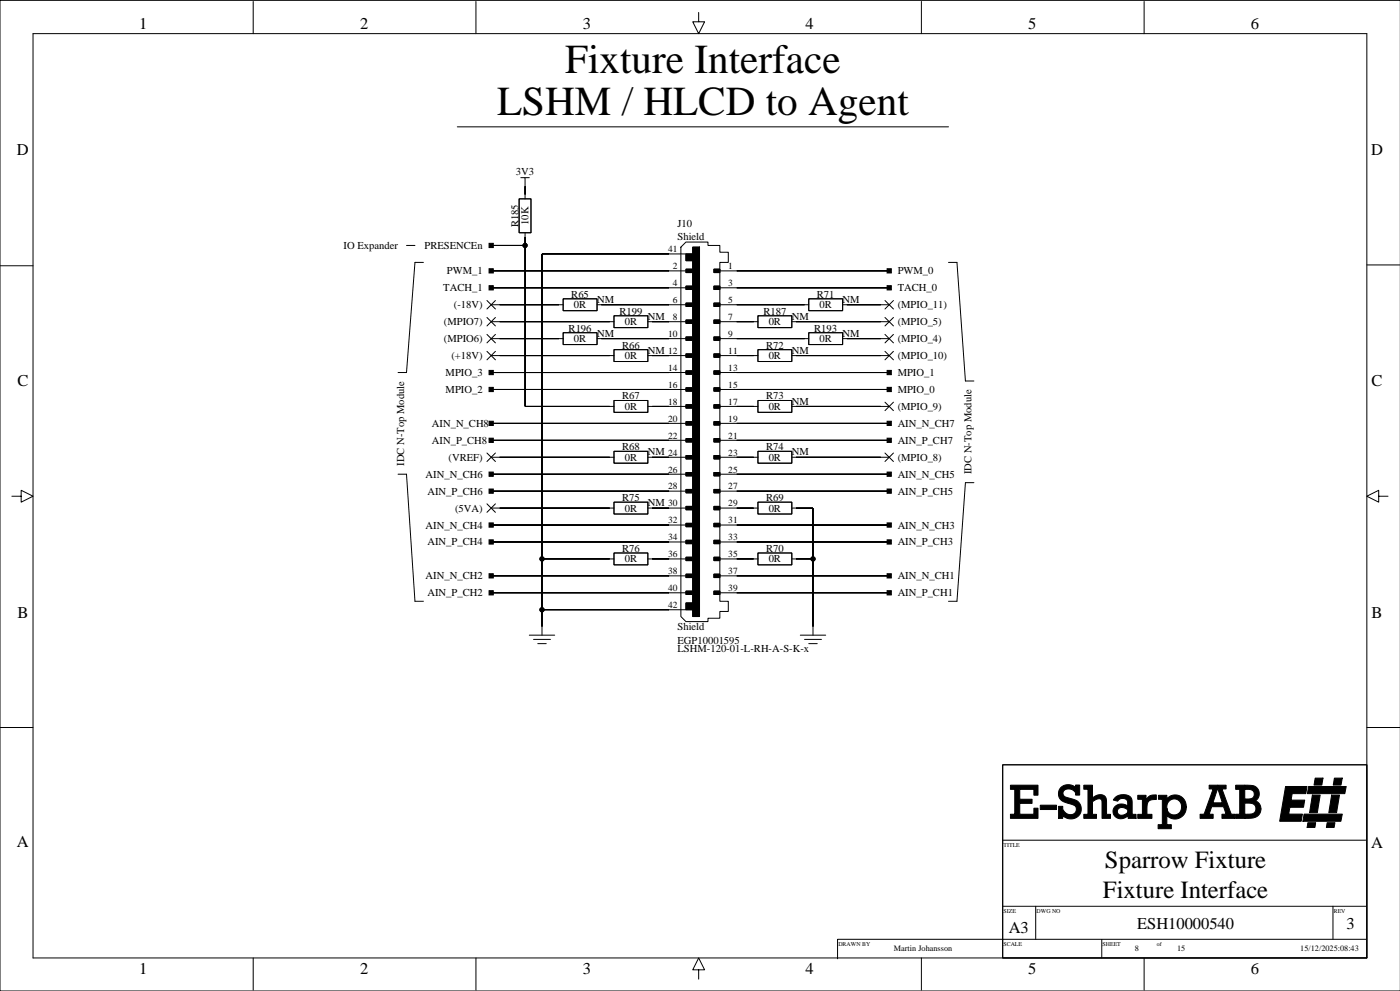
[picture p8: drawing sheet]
<svg xmlns="http://www.w3.org/2000/svg" width="420mm" height="297mm" viewBox="0 0 420 297" stroke-linecap="round" stroke-linejoin="round" font-family="sans-serif">
<g fill="none" stroke="#000" stroke-width=".3">
<path d="M9.9 10.1h400v277h-400zM75.9 .4v9.7M142.7 .4v9.7M209.5 3.7v2.8h1.8l-1.8 3.6-1.8-3.6h1.8M276.3 .4v9.7M343.1 .4v9.7M419.9 .1h-419.9v296.9h419.9M137.1 38h147.3M155.7 59.6h3.5v10.2h-3.5zM156.2 53.3h1.2v6.3M157.4 55.8h.1M157.4 53.3h1.3"/>
<path d="M0 79.7h9.9M121.9 73.6h2.5M127 78.6h-2.6l-2.5 33.1h-2.5M147.3 73.6h10.1M157.4 69.8v52h26.7M205.7 76.1h2v2h-2zM205.7 72.6h6.6v1h3.6v2h2.5v3h-2.5v101.6h2.5v3.1h-2.5v2h-3.6v1h-6.6l-1.5-1.5v-110.7zM205.7 76.1h-43.2v114.3M207.7 74.1h2.1v110.7h-2.1v-2h-2v-2.1h2zM284.4 78.6h2.6l2.5 35.6h2.5M409.9 79.4h9.9M146 95.2l2.6 2.5"/>
<path d="M146 90.1l2.6 2.5M147.3 81.2h58.4M147.3 86.3h58.4M147.3 91.3h21.6M147.3 96.4h36.8M148.6 95.2l-2.6 2.5M148.6 90.1l-2.6 2.5M168.9 89.6h10.1v3.5h-10.1zM168.9 99.7h10.1v3.6h-10.1zM179 91.3h26.7M184.1 94.6h10.2v3.6h-10.2zM194.3 96.4h11.4"/>
<path d="M205.7 80.7h1.8v1h-1.8zM205.7 85.8h1.8v1h-1.8zM205.7 90.8h1.8v1.1h-1.8zM205.7 95.9h1.8v1h-1.8zM214.1 80.7h1.8v1h-1.8zM214.1 85.8h1.8v1h-1.8zM214.1 90.8h1.8v1.1h-1.8zM214.1 95.9h1.8v1h-1.8zM215.9 81.2h50.7M215.9 86.3h50.7M215.9 91.3h26.6M215.9 96.4h11.4"/>
<path d="M227.3 94.6h10.1v3.6h-10.1zM237.4 96.4h29.2M242.5 89.6h10.2v3.5h-10.2zM242.5 99.7h10.2v3.6h-10.2zM252.7 91.3h13.9M265.4 95.2l2.5 2.5M265.4 90.1l2.5 2.5M267.9 95.2l-2.5 2.5M267.9 90.1l-2.5 2.5M146 105.3l2.6 2.6M146 100.2l2.6 2.6M147.3 101.5h21.6"/>
<path d="M147.3 106.6h36.8M147.3 111.7h58.4M147.3 116.7h58.4M148.6 105.3l-2.6 2.6M148.6 100.2l-2.6 2.6M179 101.5h26.7M184.1 104.8h10.2v3.6h-10.2zM194.3 106.6h11.4M205.7 101h1.8v1h-1.8zM205.7 106.1h1.8v1h-1.8zM205.7 111.2h1.8v1h-1.8zM205.7 116.2h1.8v1h-1.8z"/>
<path d="M214.1 101h1.8v1h-1.8zM214.1 106.1h1.8v1h-1.8zM214.1 111.2h1.8v1h-1.8zM214.1 116.2h1.8v1h-1.8zM215.9 101.5h26.6M215.9 106.6h11.4M215.9 111.7h50.7M215.9 116.7h50.7M227.3 104.8h10.1v3.6h-10.1zM237.4 106.6h29.2M252.7 101.5h13.9M265.4 100.2l2.5 2.6"/>
<path d="M265.4 105.3l2.5 2.6M267.9 100.2l-2.5 2.6M267.9 105.3l-2.5 2.6M146 135.8l2.6 2.5M147.3 126.9h58.4M147.3 132h58.4M147.3 137.1h36.8M148.6 135.8l-2.6 2.5M184.1 120h10.2v3.6h-10.2zM184.1 135.3h10.2v3.5h-10.2zM194.3 121.8h11.4M194.3 137.1h11.4"/>
<path d="M205.7 121.3h1.8v1h-1.8zM205.7 126.4h1.8v1h-1.8zM205.7 131.5h1.8v1h-1.8zM205.7 136.5h1.8v1.1h-1.8zM214.1 121.3h1.8v1h-1.8zM214.1 126.4h1.8v1h-1.8zM214.1 131.5h1.8v1h-1.8zM214.1 136.5h1.8v1.1h-1.8zM215.9 121.8h11.4M215.9 126.9h50.7M215.9 132h50.7M215.9 137.1h11.4"/>
<path d="M227.3 135.3h10.1v3.5h-10.1zM227.3 120h10.1v3.6h-10.1zM237.4 121.8h29.2M237.4 137.1h29.2M265.4 120.5l2.5 2.6M265.4 135.8l2.5 2.5M267.9 120.5l-2.5 2.6M267.9 135.8l-2.5 2.5M3.6 148.7h2.7v-1.7l3.6 1.7-3.6 1.8v-1.8M119.4 142.1h2.5l2.5 38.1h2.6M146 151l2.6 2.6M147.3 142.1h58.4"/>
<path d="M147.3 147.2h58.4M147.3 152.3h36.8M147.3 157.4h58.4M148.6 151l-2.6 2.6M184.1 150.5h10.2v3.6h-10.2zM194.3 152.3h11.4M205.7 141.6h1.8v1h-1.8zM205.7 146.7h1.8v1h-1.8zM205.7 151.8h1.8v1h-1.8zM205.7 156.9h1.8v1h-1.8zM214.1 141.6h1.8v1h-1.8zM214.1 146.7h1.8v1h-1.8z"/>
<path d="M214.1 151.8h1.8v1h-1.8zM214.1 156.9h1.8v1h-1.8zM215.9 142.1h50.7M215.9 147.2h50.7M215.9 152.3h11.4M215.9 157.4h50.7M227.3 150.5h10.1v3.6h-10.1zM237.4 152.3h6.4v38.1M292 144.7h-2.5l-2.5 35.5h-2.6M413.4 148.7v-1.7l-3.5 1.7 3.5 1.8v-1.8h2.8M147.3 162.4h58.4M147.3 172.6h58.4"/>
<path d="M147.3 177.7h58.4M162.5 167.5h21.6M184.1 165.8h10.2v3.5h-10.2zM194.3 167.5h11.4M205.7 161.9h1.8v1.1h-1.8zM205.7 167h1.8v1h-1.8zM205.7 172.1h1.8v1h-1.8zM205.7 177.2h1.8v1h-1.8zM214.1 161.9h1.8v1.1h-1.8zM214.1 167h1.8v1h-1.8zM214.1 172.1h1.8v1h-1.8zM214.1 177.2h1.8v1h-1.8z"/>
<path d="M215.9 162.4h50.7M215.9 167.5h11.4M215.9 172.6h50.7M215.9 177.7h50.7M227.3 165.8h10.1v3.5h-10.1zM237.4 167.5h6.4M158.7 190.4h7.6M160 191.7h5.1M161.3 192.9h2.5M162.5 182.8h43.2M240 190.4h7.6M241.2 191.7h5.1"/>
<path d="M242.5 192.9h2.6M0 218.1h9.9M409.9 218.1h9.9M300.7 229.2h109.2v57.9h-109.2zM300.7 251.8h108.9M300.7 271.6h108.9M310.6 271.6v9.9M399.7 271.6v9.9M75.9 287.1v9.7M142.7 287.1v9.7M209.5 290.7h1.8l-1.8-3.6-1.8 3.6h1.8v2.8M276.3 287.1v9.7"/>
<path d="M330.4 281.5v5.6M343.1 287.1v9.7M409.6 281.5h-158.5v5.9"/>
<circle cx="157.4" cy="73.6" r=".63"/>
<circle cx="162.5" cy="167.5" r=".63"/>
<circle cx="243.8" cy="167.5" r=".63"/>
<circle cx="162.5" cy="182.8" r=".63"/>
</g>
<g fill="#000" stroke="#000" stroke-width=".3">
<path d="M157.4 55.8v2.5z" fill-rule="evenodd"/>
<path d="M146.7 72.9h1.2v1.3h-1.2z" fill-rule="evenodd"/>
<path d="M157.4 71v2.6z" fill-rule="evenodd"/>
<path d="M147.3 73.6h10.1z" fill-rule="evenodd"/>
<path d="M157.4 73.6v48.2z" fill-rule="evenodd"/>
<path d="M162.5 76.1v91.4z" fill-rule="evenodd"/>
<path d="M162.5 76.1h38.1z" fill-rule="evenodd"/>
<path d="M205.7 76.1h2v2h-2z" fill-rule="evenodd"/>
<path d="M207.7 74.1h2.1v110.7h-2.1v-2h-2v-2.1h2z" fill-rule="evenodd"/>
<path d="M146.7 85.6h1.2v1.3h-1.2z" fill-rule="evenodd"/>
<path d="M146.7 80.6h1.2v1.2h-1.2z" fill-rule="evenodd"/>
<path d="M149.8 91.3h17.8z" fill-rule="evenodd"/>
<path d="M149.8 96.4h33z" fill-rule="evenodd"/>
<path d="M147.3 86.3h53.3z" fill-rule="evenodd"/>
<path d="M147.3 81.2h53.3z" fill-rule="evenodd"/>
<path d="M180.3 91.3h20.3z" fill-rule="evenodd"/>
<path d="M195.5 96.4h5.1z" fill-rule="evenodd"/>
<path d="M205.7 80.7h1.8v1h-1.8z" fill-rule="evenodd"/>
<path d="M205.7 85.8h1.8v1h-1.8z" fill-rule="evenodd"/>
<path d="M205.7 90.8h1.8v1.1h-1.8z" fill-rule="evenodd"/>
<path d="M205.7 95.9h1.8v1h-1.8z" fill-rule="evenodd"/>
<path d="M214.1 80.7h1.8v1h-1.8z" fill-rule="evenodd"/>
<path d="M214.1 85.8h1.8v1h-1.8z" fill-rule="evenodd"/>
<path d="M214.1 90.8h1.8v1.1h-1.8z" fill-rule="evenodd"/>
<path d="M214.1 95.9h1.8v1h-1.8z" fill-rule="evenodd"/>
<path d="M220.9 96.4h5.1z" fill-rule="evenodd"/>
<path d="M220.9 91.3h20.3z" fill-rule="evenodd"/>
<path d="M253.9 91.3h10.2z" fill-rule="evenodd"/>
<path d="M238.7 96.4h25.4z" fill-rule="evenodd"/>
<path d="M266 85.6h1.3v1.3h-1.3z" fill-rule="evenodd"/>
<path d="M266 80.6h1.3v1.2h-1.3z" fill-rule="evenodd"/>
<path d="M220.9 86.3h45.7z" fill-rule="evenodd"/>
<path d="M220.9 81.2h45.7z" fill-rule="evenodd"/>
<path d="M146.7 116.1h1.2v1.3h-1.2z" fill-rule="evenodd"/>
<path d="M146.7 111h1.2v1.3h-1.2z" fill-rule="evenodd"/>
<path d="M149.8 101.5h17.8z" fill-rule="evenodd"/>
<path d="M149.8 106.6h33z" fill-rule="evenodd"/>
<path d="M147.3 116.7h53.3z" fill-rule="evenodd"/>
<path d="M147.3 111.7h53.3z" fill-rule="evenodd"/>
<path d="M195.5 106.6h5.1z" fill-rule="evenodd"/>
<path d="M180.3 101.5h20.3z" fill-rule="evenodd"/>
<path d="M205.7 101h1.8v1h-1.8z" fill-rule="evenodd"/>
<path d="M205.7 106.1h1.8v1h-1.8z" fill-rule="evenodd"/>
<path d="M205.7 111.2h1.8v1h-1.8z" fill-rule="evenodd"/>
<path d="M205.7 116.2h1.8v1h-1.8z" fill-rule="evenodd"/>
<path d="M214.1 101h1.8v1h-1.8z" fill-rule="evenodd"/>
<path d="M214.1 106.1h1.8v1h-1.8z" fill-rule="evenodd"/>
<path d="M214.1 111.2h1.8v1h-1.8z" fill-rule="evenodd"/>
<path d="M214.1 116.2h1.8v1h-1.8z" fill-rule="evenodd"/>
<path d="M220.9 106.6h5.1z" fill-rule="evenodd"/>
<path d="M220.9 101.5h20.3z" fill-rule="evenodd"/>
<path d="M238.7 106.6h25.4z" fill-rule="evenodd"/>
<path d="M253.9 101.5h10.2z" fill-rule="evenodd"/>
<path d="M266 116.1h1.3v1.3h-1.3z" fill-rule="evenodd"/>
<path d="M266 111h1.3v1.3h-1.3z" fill-rule="evenodd"/>
<path d="M220.9 116.7h45.7z" fill-rule="evenodd"/>
<path d="M220.9 111.7h45.7z" fill-rule="evenodd"/>
<path d="M146.7 131.3h1.2v1.3h-1.2z" fill-rule="evenodd"/>
<path d="M146.7 126.3h1.2v1.2h-1.2z" fill-rule="evenodd"/>
<path d="M157.4 121.8h25.4z" fill-rule="evenodd"/>
<path d="M149.8 137.1h33z" fill-rule="evenodd"/>
<path d="M147.3 132h53.3z" fill-rule="evenodd"/>
<path d="M147.3 126.9h53.3z" fill-rule="evenodd"/>
<path d="M195.5 137.1h5.1z" fill-rule="evenodd"/>
<path d="M195.5 121.8h5.1z" fill-rule="evenodd"/>
<path d="M205.7 121.3h1.8v1h-1.8z" fill-rule="evenodd"/>
<path d="M205.7 126.4h1.8v1h-1.8z" fill-rule="evenodd"/>
<path d="M205.7 131.5h1.8v1h-1.8z" fill-rule="evenodd"/>
<path d="M205.7 136.5h1.8v1.1h-1.8z" fill-rule="evenodd"/>
<path d="M214.1 121.3h1.8v1h-1.8z" fill-rule="evenodd"/>
<path d="M214.1 126.4h1.8v1h-1.8z" fill-rule="evenodd"/>
<path d="M214.1 131.5h1.8v1h-1.8z" fill-rule="evenodd"/>
<path d="M214.1 136.5h1.8v1.1h-1.8z" fill-rule="evenodd"/>
<path d="M220.9 121.8h5.1z" fill-rule="evenodd"/>
<path d="M220.9 137.1h5.1z" fill-rule="evenodd"/>
<path d="M238.7 121.8h25.4z" fill-rule="evenodd"/>
<path d="M238.7 137.1h25.4z" fill-rule="evenodd"/>
<path d="M266 131.3h1.3v1.3h-1.3z" fill-rule="evenodd"/>
<path d="M266 126.3h1.3v1.2h-1.3z" fill-rule="evenodd"/>
<path d="M220.9 132h45.7z" fill-rule="evenodd"/>
<path d="M220.9 126.9h45.7z" fill-rule="evenodd"/>
<path d="M146.7 156.7h1.2v1.3h-1.2z" fill-rule="evenodd"/>
<path d="M146.7 146.6h1.2v1.2h-1.2z" fill-rule="evenodd"/>
<path d="M146.7 141.5h1.2v1.3h-1.2z" fill-rule="evenodd"/>
<path d="M149.8 152.3h33z" fill-rule="evenodd"/>
<path d="M147.3 157.4h53.3z" fill-rule="evenodd"/>
<path d="M147.3 147.2h53.3z" fill-rule="evenodd"/>
<path d="M147.3 142.1h53.3z" fill-rule="evenodd"/>
<path d="M195.5 152.3h5.1z" fill-rule="evenodd"/>
<path d="M205.7 141.6h1.8v1h-1.8z" fill-rule="evenodd"/>
<path d="M205.7 146.7h1.8v1h-1.8z" fill-rule="evenodd"/>
<path d="M205.7 151.8h1.8v1h-1.8z" fill-rule="evenodd"/>
<path d="M205.7 156.9h1.8v1h-1.8z" fill-rule="evenodd"/>
<path d="M214.1 141.6h1.8v1h-1.8z" fill-rule="evenodd"/>
<path d="M214.1 146.7h1.8v1h-1.8z" fill-rule="evenodd"/>
<path d="M214.1 151.8h1.8v1h-1.8z" fill-rule="evenodd"/>
<path d="M214.1 156.9h1.8v1h-1.8z" fill-rule="evenodd"/>
<path d="M220.9 152.3h5.1z" fill-rule="evenodd"/>
<path d="M238.7 152.3h5.1z" fill-rule="evenodd"/>
<path d="M243.8 152.3v15.2z" fill-rule="evenodd"/>
<path d="M266 156.7h1.3v1.3h-1.3z" fill-rule="evenodd"/>
<path d="M266 146.6h1.3v1.2h-1.3z" fill-rule="evenodd"/>
<path d="M266 141.5h1.3v1.3h-1.3z" fill-rule="evenodd"/>
<path d="M220.9 157.4h45.7z" fill-rule="evenodd"/>
<path d="M220.9 147.2h45.7z" fill-rule="evenodd"/>
<path d="M220.9 142.1h45.7z" fill-rule="evenodd"/>
<path d="M146.7 177.1h1.2v1.2h-1.2z" fill-rule="evenodd"/>
<path d="M146.7 172h1.2v1.2h-1.2z" fill-rule="evenodd"/>
<path d="M146.7 161.8h1.2v1.3h-1.2z" fill-rule="evenodd"/>
<path d="M162.5 167.5v15.3z" fill-rule="evenodd"/>
<path d="M162.5 167.5h20.3z" fill-rule="evenodd"/>
<path d="M147.3 177.7h53.3z" fill-rule="evenodd"/>
<path d="M147.3 172.6h53.3z" fill-rule="evenodd"/>
<path d="M147.3 162.4h53.3z" fill-rule="evenodd"/>
<path d="M195.5 167.5h5.1z" fill-rule="evenodd"/>
<path d="M205.7 161.9h1.8v1.1h-1.8z" fill-rule="evenodd"/>
<path d="M205.7 167h1.8v1h-1.8z" fill-rule="evenodd"/>
<path d="M205.7 172.1h1.8v1h-1.8z" fill-rule="evenodd"/>
<path d="M205.7 177.2h1.8v1h-1.8z" fill-rule="evenodd"/>
<path d="M214.1 161.9h1.8v1.1h-1.8z" fill-rule="evenodd"/>
<path d="M214.1 167h1.8v1h-1.8z" fill-rule="evenodd"/>
<path d="M214.1 172.1h1.8v1h-1.8z" fill-rule="evenodd"/>
<path d="M214.1 177.2h1.8v1h-1.8z" fill-rule="evenodd"/>
<path d="M220.9 167.5h5.1z" fill-rule="evenodd"/>
<path d="M238.7 167.5h5.1z" fill-rule="evenodd"/>
<path d="M243.8 167.5v20.3z" fill-rule="evenodd"/>
<path d="M266 177.1h1.3v1.2h-1.3z" fill-rule="evenodd"/>
<path d="M266 172h1.3v1.2h-1.3z" fill-rule="evenodd"/>
<path d="M266 161.8h1.3v1.3h-1.3z" fill-rule="evenodd"/>
<path d="M220.9 177.7h45.7z" fill-rule="evenodd"/>
<path d="M220.9 172.6h45.7z" fill-rule="evenodd"/>
<path d="M220.9 162.4h45.7z" fill-rule="evenodd"/>
<path d="M162.5 182.8v5z" fill-rule="evenodd"/>
<path d="M162.5 182.8h38.1z" fill-rule="evenodd"/>
<path d="M393.5 238.3h2.4l-.9 5.3h-2.3z" fill-rule="evenodd"/>
<path d="M394.4 233.2h2.3l-.3 2.1h-2.4z" fill-rule="evenodd"/>
<path d="M399.3 238.3h2.4l-.9 5.3h-2.3z" fill-rule="evenodd"/>
<path d="M392.4 235.7h11.3l-.4 2.2h-11.3z" fill-rule="evenodd"/>
<path d="M400.1 233.2h2.4l-.4 2.1h-2.3z" fill-rule="evenodd"/>
<path d="M303 235.4h8.3v3h-1.3v-1.8h-4.2v3h3.7v1.2h-3.7v3.3h4.2v-1.9h1.3v3.1h-8.3v-1.2h1.3v-7.5h-1.3z" fill-rule="evenodd"/>
<path d="M311.9 241.3h4.9v1.3h-4.9z" fill-rule="evenodd"/>
<path d="M318.1 236.1a3.4 3.4 0 0 1 4.4-.1v-.7h1.2v3h-1.2a1.9 1.9 0 0 0-2.1-1.8 1.37 1.37 0 0 0-1.7 1.3 1.37 1.37 0 0 0 1.6 1.4l1.1 .2a3.1 3.1 0 0 1 2.6 4.3 3.1 3.1 0 0 1-4.9 1.1l-.4-.3v.8h-1.3v-3.6h1.3a2.36 2.36 0 0 0 2.3 2.5 1.61 1.61 0 0 0 1.8-1.6 1.61 1.61 0 0 0-1.8-1.6l-1-.3a2.79 2.79 0 0 1-2.4-1.7 2.79 2.79 0 0 1 .5-2.9z" fill-rule="evenodd"/>
<path d="M325 235.4h2.6v3.8a2.57 2.57 0 0 1 3.9-.3l.3 1.2v4h1.2v1.2h-2.5l-.1-4.9-.2-.8a1.58 1.58 0 0 0-2.1 .4l-.5 .3v3.8h1.2v1.2h-3.8v-1.2h1.2v-7.5h-1.2z" fill-rule="evenodd"/>
<path d="M334.5 239a3.3 3.3 0 0 1 4.7 .2l.3 1.1v3.8h1.2v1.2h-2.4l-.1-2.6a1.8 1.8 0 0 0-3.1 .2 1.32 1.32 0 0 0 .6 1.4 1.32 1.32 0 0 0 1.5-.1l.9-.7v1.1a2.39 2.39 0 0 1-3.2 .6 2.39 2.39 0 0 1-.8-3.2 2.93 2.93 0 0 1 4.1-.4l-.1-1.4-.4-.5a1.85 1.85 0 0 0-2.6 .4l-1.3-.3z" fill-rule="evenodd"/>
<path d="M341.2 238.4h2.4v1.5l.5-.8 .7-.6 1.9-.2v1.3a2.04 2.04 0 0 0-2.7 1.6l-.1 2.9h1.5v1.2h-4.2v-1.2h1.4v-4.5h-1.4z" fill-rule="evenodd"/>
<path d="M347.4 238.4h2.5v1.1a3.4 3.4 0 0 1 4.4-.7 3.4 3.4 0 0 1 1.3 4.3 3.4 3.4 0 0 1-5.7 1.3v-2.1l.4 1a2.29 2.29 0 0 0 3.2 .3 2.29 2.29 0 0 0 .3-3.2 2.29 2.29 0 0 0-3.2-.3l-.6 .8-.1 .8v5.5h1.3v1.2h-3.9v-1.2h1.2v-7.6h-1.1z" fill-rule="evenodd"/>
<path d="M362.6 235.4h2.5v1.1l-1.4 4.1h2.8l-1.4-4.1v-1.1h2.6v1.1h-1.3l2.8 7.6h1.1v1.2h-3.9v-1.2h1.3l-.8-2.3h-3.6l-.7 2.3h1.2v1.2h-3.9v-1.2h1.2l2.7-7.6h-1.2z" fill-rule="evenodd"/>
<path d="M370.5 235.4h2.7v4.1h1a1.51 1.51 0 0 0 1.9-1.5 1.51 1.51 0 0 0-1.9-1.4h-.9v-1.2h.5a3 3 0 0 1 3.7 1.7 2.38 2.38 0 0 1-1.1 2.9 2.77 2.77 0 0 1 1.6 3.4 2.77 2.77 0 0 1-3.3 1.9h-1.4v-1.2l1.5-.1a1.68 1.68 0 0 0 1.8-1.8 1.68 1.68 0 0 0-2.2-1.5h-1.2v4.6h-2.7v-1.2h1.2v-7.5h-1.2z" fill-rule="evenodd"/>
<path d="M385.5 235.7h6.4l-.3 2.2h-4.1l-.4 1.9h4.1l-.3 2.2h-4.1l-.4 2h4.1l-.3 2.2h-6.5z" fill-rule="evenodd"/>
<path d="M391 244h11.5l-.4 2.2h-11.4z" fill-rule="evenodd"/>
<path d="M392.2 246.6h2.3l-.2 1.4h-2.3z" fill-rule="evenodd"/>
<path d="M398 246.6h2.3l-.2 1.4h-2.4z" fill-rule="evenodd"/>
<circle cx="157.4" cy="73.6" r=".63"/>
<circle cx="162.5" cy="167.5" r=".63"/>
<circle cx="243.8" cy="167.5" r=".63"/>
<circle cx="162.5" cy="182.8" r=".63"/>
</g>
<g font-size="12.3">
<text x="169.5" y="21.8">Fixture Interface</text>
<text x="149" y="34.5">LSHM / HLCD to Agent</text>
</g>
<g font-size="7.4">
<text x="331.3" y="260.2">Sparrow Fixture</text>
<text x="330.7" y="269">Fixture Interface</text>
</g>
<g font-size="4.9">
<text x="41.7" y="8.7">1</text>
<text x="108" y="8.7">2</text>
<text x="174.7" y="8.7">3</text>
<text x="241.5" y="8.7">4</text>
<text x="308.3" y="8.7">5</text>
<text x="375.1" y="8.7">6</text>
<text x="5.1" y="46.5">D</text>
<text x="411.1" y="46.5">D</text>
<text x="5.2" y="115.8">C</text>
<text x="411.3" y="115.8">C</text>
<text x="5.2" y="185.2">B</text>
<text x="411.3" y="185.2">B</text>
<text x="5.1" y="254">A</text>
<text x="411.1" y="254.2">A</text>
<text x="302.5" y="279.6">A3</text>
<text x="341" y="278.4">ESH10000540</text>
<text x="403.8" y="278.4">3</text>
<text x="41.7" y="291.8">1</text>
<text x="108" y="291.8">2</text>
<text x="174.7" y="291.8">3</text>
<text x="241.5" y="291.8">4</text>
<text x="308.3" y="291.8">5</text>
<text x="375.1" y="291.8">6</text>
</g>
<g font-size="3.2">
<text x="154.7" y="52.4">3V3</text>
<text x="155.5" y="68.1" transform="rotate(-90 155.5 68.1)">R185</text>
<text x="158.5" y="67.4" transform="rotate(-90 158.5 67.4)">10K</text>
<text x="203.2" y="67.9">J10</text>
<text x="103" y="74.6">IO Expander</text>
<text x="127.3" y="74.6">PRESENCEn</text>
<text x="203.2" y="72.1">Shield</text>
<text x="134" y="82.2">PWM_1</text>
<text x="269.2" y="82.2">PWM_0</text>
<text x="132.9" y="87.3">TACH_1</text>
<text x="171.3" y="89.3">R65</text>
<text x="244.9" y="89.3">R71</text>
<text x="269.2" y="87.3">TACH_0</text>
<text x="136.1" y="92.4">(-18V)</text>
<text x="172.1" y="92.4">0R</text>
<text x="179" y="90.8">NM</text>
<text x="185.7" y="94.3">R199</text>
<text x="194.3" y="95.9">NM</text>
<text x="228.9" y="94.3">R187</text>
<text x="237.4" y="95.9">NM</text>
<text x="245.7" y="92.4">0R</text>
<text x="252.7" y="90.8">NM</text>
<text x="269.2" y="92.4">(MPIO_11)</text>
<text x="133.1" y="97.5">(MPIO7)</text>
<text x="170.5" y="99.4">R196</text>
<text x="179" y="100.9">NM</text>
<text x="187.3" y="97.5">0R</text>
<text x="230.5" y="97.5">0R</text>
<text x="244.2" y="99.4">R193</text>
<text x="252.7" y="100.9">NM</text>
<text x="269.2" y="97.5">(MPIO_5)</text>
<text x="133.1" y="102.6">(MPIO6)</text>
<text x="135.4" y="107.6">(+18V)</text>
<text x="172.1" y="102.6">0R</text>
<text x="186.5" y="104.5">R66</text>
<text x="187.3" y="107.6">0R</text>
<text x="194.3" y="106">NM</text>
<text x="229.7" y="104.5">R72</text>
<text x="230.5" y="107.6">0R</text>
<text x="237.4" y="106">NM</text>
<text x="245.7" y="102.6">0R</text>
<text x="269.2" y="107.6">(MPIO_10)</text>
<text x="269.2" y="102.6">(MPIO_4)</text>
<text x="133.6" y="112.7">MPIO_3</text>
<text x="269.2" y="112.7">MPIO_1</text>
<text x="133.6" y="117.8">MPIO_2</text>
<text x="186.5" y="119.7">R67</text>
<text x="229.7" y="119.7">R73</text>
<text x="269.2" y="117.8">MPIO_0</text>
<text x="187.3" y="122.9">0R</text>
<text x="230.5" y="122.9">0R</text>
<text x="237.4" y="121.3">NM</text>
<text x="269.2" y="122.9">(MPIO_9)</text>
<text x="129.5" y="127.9">AIN_N_CH8</text>
<text x="269.2" y="127.9">AIN_N_CH7</text>
<text x="129.5" y="133">AIN_P_CH8</text>
<text x="186.5" y="135">R68</text>
<text x="194.3" y="136.5">NM</text>
<text x="229.7" y="135">R74</text>
<text x="237.4" y="136.5">NM</text>
<text x="269.2" y="133">AIN_P_CH7</text>
<text x="121.2" y="139.6" transform="rotate(-90 121.2 139.6)">IDC N-Top Module</text>
<text x="127.6" y="143.2">AIN_N_CH6</text>
<text x="134.5" y="138.1">(VREF)</text>
<text x="187.3" y="138.1">0R</text>
<text x="230.5" y="138.1">0R</text>
<text x="269.2" y="138.1">(MPIO_8)</text>
<text x="269.2" y="143.2">AIN_N_CH5</text>
<text x="291.3" y="142.1" transform="rotate(-90 291.3 142.1)">IDC N-Top Module</text>
<text x="128.2" y="148.3">AIN_P_CH6</text>
<text x="269.2" y="148.3">AIN_P_CH5</text>
<text x="136.5" y="153.3">(5VA)</text>
<text x="186.5" y="150.2">R75</text>
<text x="187.3" y="153.3">0R</text>
<text x="194.3" y="151.7">NM</text>
<text x="229.7" y="150.2">R69</text>
<text x="230.5" y="153.3">0R</text>
<text x="127.6" y="158.4">AIN_N_CH4</text>
<text x="269.2" y="158.4">AIN_N_CH3</text>
<text x="128.2" y="163.5">AIN_P_CH4</text>
<text x="186.5" y="165.4">R76</text>
<text x="229.7" y="165.4">R70</text>
<text x="269.2" y="163.5">AIN_P_CH3</text>
<text x="127.6" y="173.7">AIN_N_CH2</text>
<text x="187.3" y="168.6">0R</text>
<text x="230.5" y="168.6">0R</text>
<text x="269.2" y="173.7">AIN_N_CH1</text>
<text x="128.2" y="178.7">AIN_P_CH2</text>
<text x="269.2" y="178.7">AIN_P_CH1</text>
<text x="203.2" y="188.9">Shield</text>
<text x="203.2" y="195.5">LSHM-120-01-L-RH-A-S-K-x</text>
<text x="203.2" y="192.9">EGP10001595</text>
</g>
<g font-size="2.8">
<text x="200.3" y="75.6">41</text>
<text x="201.7" y="80.7">2</text>
<text x="218.4" y="80.7">1</text>
<text x="201.7" y="85.8">4</text>
<text x="218.4" y="85.8">3</text>
<text x="201.7" y="95.9">8</text>
<text x="201.7" y="90.8">6</text>
<text x="218.4" y="90.8">5</text>
<text x="218.4" y="95.9">7</text>
<text x="200.3" y="101">10</text>
<text x="218.4" y="101">9</text>
<text x="200.3" y="106.1">12</text>
<text x="218.4" y="106.1">11</text>
<text x="200.3" y="111.2">14</text>
<text x="218.4" y="111.2">13</text>
<text x="200.3" y="116.2">16</text>
<text x="218.4" y="116.2">15</text>
<text x="200.3" y="121.3">18</text>
<text x="218.4" y="121.3">17</text>
<text x="200.3" y="126.4">20</text>
<text x="200.3" y="131.5">22</text>
<text x="218.4" y="131.5">21</text>
<text x="218.4" y="126.4">19</text>
<text x="200.3" y="136.6">24</text>
<text x="218.4" y="136.6">23</text>
<text x="200.3" y="141.6">26</text>
<text x="218.4" y="141.6">25</text>
<text x="200.3" y="146.7">28</text>
<text x="218.4" y="146.7">27</text>
<text x="200.3" y="151.8">30</text>
<text x="218.4" y="151.8">29</text>
<text x="200.3" y="156.9">32</text>
<text x="200.3" y="161.9">34</text>
<text x="218.4" y="161.9">33</text>
<text x="218.4" y="156.9">31</text>
<text x="200.3" y="167">36</text>
<text x="218.4" y="167">35</text>
<text x="200.3" y="172.1">38</text>
<text x="218.4" y="172.1">37</text>
<text x="200.3" y="177.2">40</text>
<text x="218.4" y="177.2">39</text>
<text x="200.3" y="182.3">42</text>
</g>
<g font-size="2.5">
<text x="268.1" y="285.2">Martin Johansson</text>
<text x="340.3" y="285.2">8</text>
<text x="353" y="285.2">15</text>
<text x="389.9" y="285.2">15/12/2025:08:43</text>
</g>
<g font-size="1.8">
<text x="300.9" y="253.8">TITLE</text>
<text x="300.9" y="273.6">SIZE</text>
<text x="310.8" y="273.6">DWG NO</text>
<text x="400" y="273.6">REV</text>
<text x="251.4" y="283.5">DRAWN BY</text>
<text x="300.9" y="283.5">SCALE</text>
<text x="330.6" y="283.5">SHEET</text>
<text x="346.9" y="283.7">of</text>
</g>
</svg>
